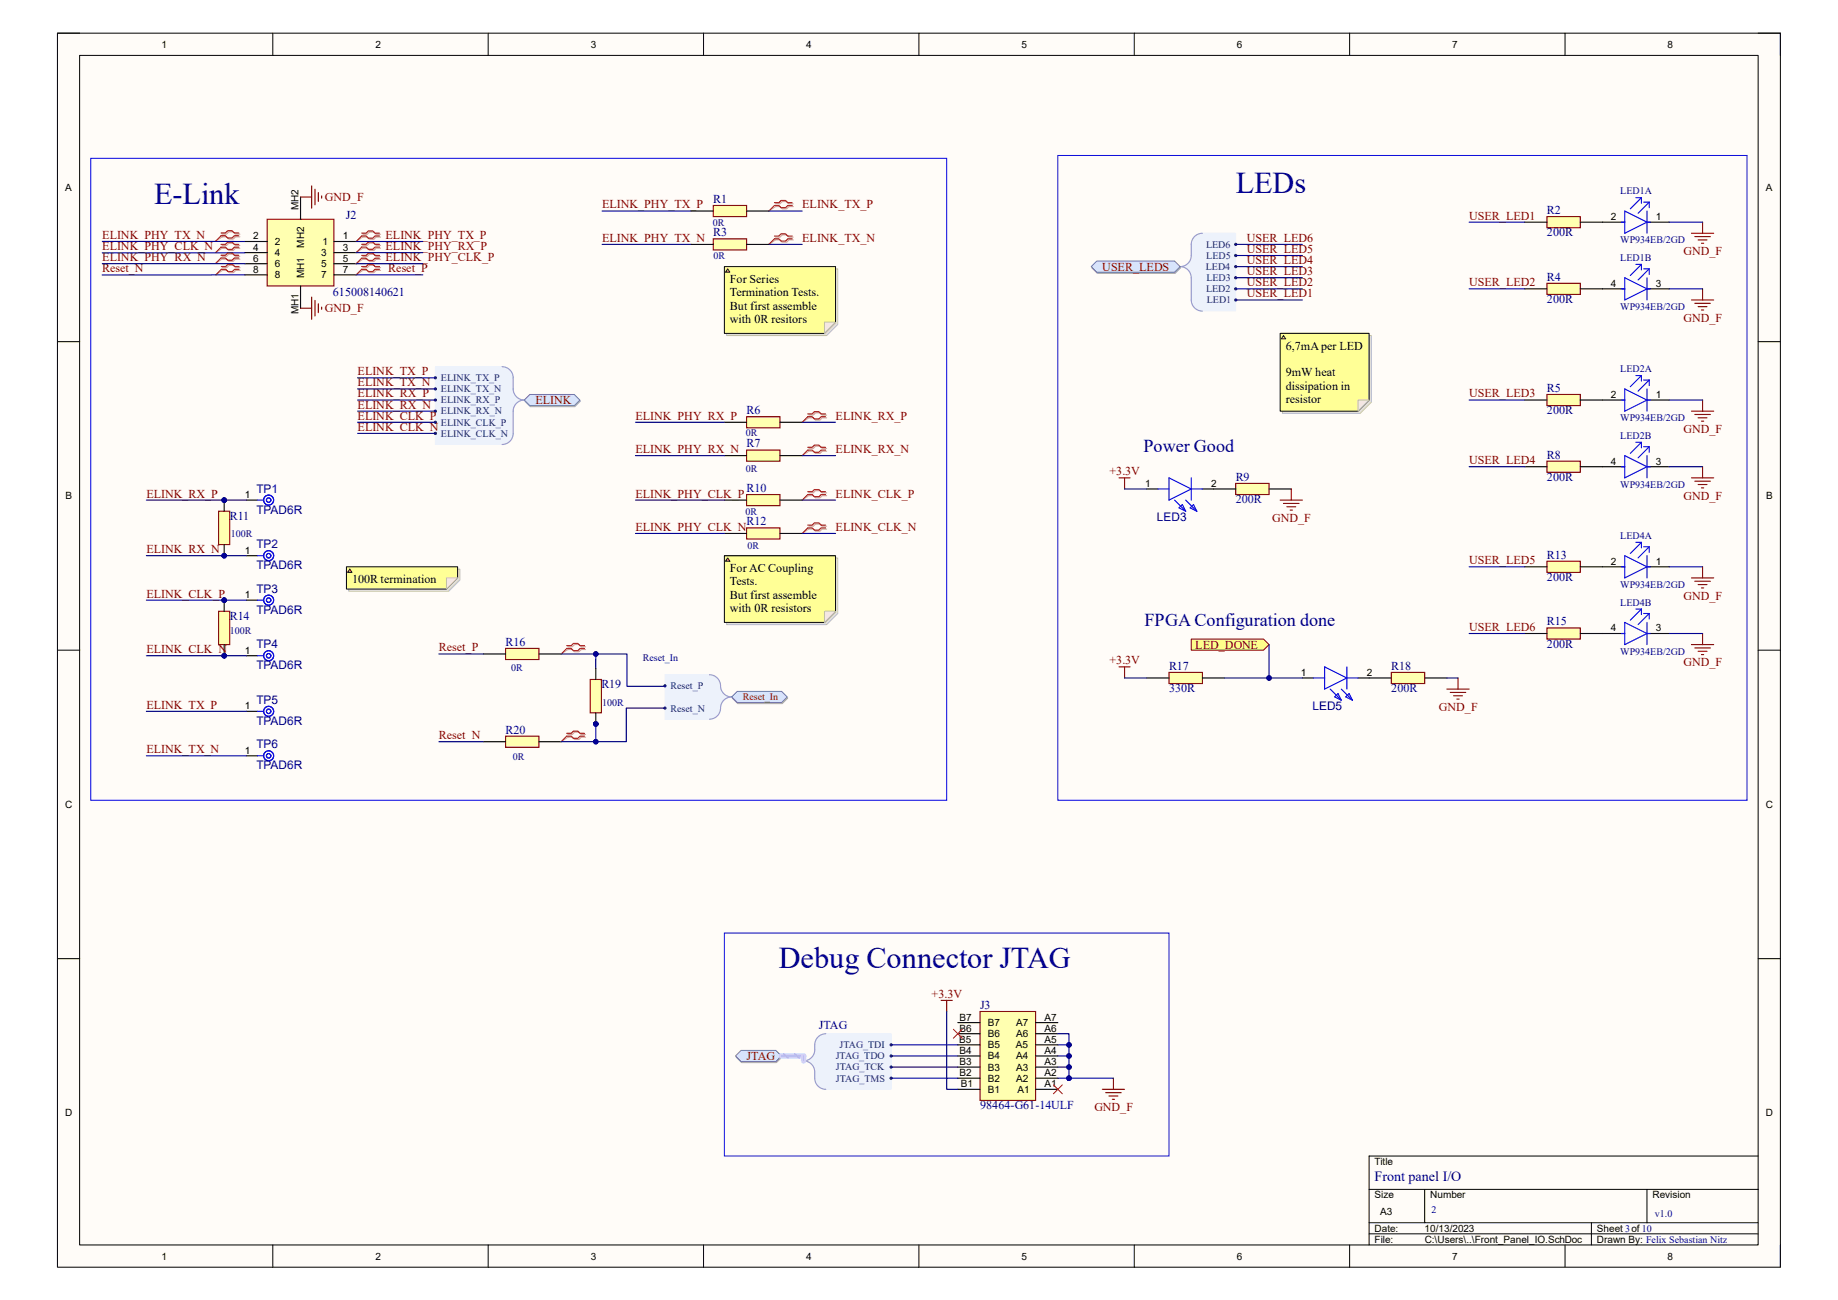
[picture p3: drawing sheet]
<svg xmlns="http://www.w3.org/2000/svg" width="420mm" height="297mm" viewBox="0 0 420 297" stroke-linecap="round" stroke-linejoin="round" font-family="sans-serif">
<path d="M13.1 7.6h393.7v281.9h-393.7z" fill-rule="evenodd" fill="#fffcf8"/>
<path d="M13.1 7.6h393.7v281.9h-393.7z" fill="none" stroke="#000" stroke-width=".23"/>
<path d="M18.2 12.7h383.5v271.7h-383.5z" fill-rule="evenodd" fill="#fffcf8"/>
<g fill="none" stroke="#000" stroke-width=".23">
<path d="M13.1 7.6h5.1M18.2 12.7h383.5v271.7h-383.5zM62.3 7.6v5.1M111.5 7.6v5.1M160.8 7.6v5.1M210 7.6v5.1M259.2 7.6v5.1M308.4 7.6v5.1M357.6 7.6v5.1M401.7 7.6h5.1v5.1M13.1 78.1h5.1M401.7 78.1h5.1"/>
<path d="M13.1 148.5h5.1M401.7 148.5h5.1M13.1 219h5.1M401.7 219h5.1M312.8 271.7h88.9M312.8 279.4h88.9M325.5 271.7v7.7M363.6 279.4v5M376.3 271.7v7.7M401.7 264.1h-88.9v20.3M62.3 284.4v5.1M111.5 284.4v5.1"/>
<path d="M160.8 284.4v5.1M210 284.4v5.1M259.2 284.4v5.1M308.4 284.4v5.1M312.8 281.9h88.9M357.6 284.4v5.1M406.8 284.4v5.1"/>
</g>
<path d="M20.7 36.2h195.6v146.6h-195.6zM241.7 35.5h157.5v147.3h-157.5zM165.5 213.2h101.6v50.9h-101.6z" fill="none" stroke="#00f" stroke-width=".23"/>
<path d="M177.2 46.6h1l.5-.5h1l.6 .5h1M177.2 47.2h1l.5 .5h1l.6-.5h1M177.2 54.2h1l.5-.5h1l.6 .5h1M177.2 54.8h1l.5 .5h1l.6-.5h1M184.8 94.8h1l.6-.5h1l.5 .5h1M184.8 95.5h1l.6 .5h1l.5-.5h1M184.8 102.4h1l.6-.5h1l.5 .5h1M184.8 103.1h1l.6 .5h1l.5-.5h1M184.8 112.6h1l.6-.5h1l.5 .5h1M184.8 113.2h1l.6 .5h1l.5-.5h1M184.8 120.2h1l.6-.5h1l.5 .5h1M184.8 120.9h1l.6 .5h1l.5-.5h1" fill="none" stroke="#d0a19e" stroke-width=".25"/>
<path d="M177.2 47.2l-1.5 1M177.2 54.8l-1.5 1M184.8 95.5l-1.5 1M184.8 103.1l-1.5 1M184.8 113.2l-1.5 1.1M184.8 120.9l-1.5 1" fill="none" stroke="#d0a19e" stroke-width=".23"/>
<path d="M177 46.3h1l.5-.5h1l.5 .5h1M177 46.9h1l.5 .6h1l.5-.6h1M177 53.9h1l.5-.5h1l.5 .5h1M177 54.6h1l.5 .5h1l.5-.5h1M184.6 94.6h1l.5-.5h1l.5 .5h1M184.6 95.2h1l.5 .5h1l.5-.5h1M184.6 102.2h1l.5-.5h1l.5 .5h1M184.6 102.8h1l.5 .5h1l.5-.5h1M184.6 112.4h1l.5-.6h1l.5 .6h1M184.6 113h1l.5 .5h1l.5-.5h1M184.6 120h1l.5-.5h1l.5 .5h1M184.6 120.6h1l.5 .5h1l.5-.5h1" fill="none" stroke="#f00" stroke-width=".25"/>
<path d="M177 46.9l-1.3 1.3M177 54.6l-1.3 1.2M184.6 95.2l-1.3 1.3M184.6 102.8l-1.3 1.3M184.6 113l-1.3 1.3M184.6 120.6l-1.3 1.3" fill="none" stroke="#f00" stroke-width=".23"/>
<path d="M56.3 127h2.5M56.3 137.1h2.5M56.3 149.8h2.5M56.3 162.5h2.5M56.3 172.7h2.5" fill="none" stroke="#000" stroke-width=".25"/>
<g fill="none" stroke="#00f" stroke-width=".25">
<path d="M58.8 127h1.3M58.8 137.1h1.3M58.8 149.8h1.3M58.8 162.5h1.3M58.8 172.7h1.3"/>
<circle cx="61.4" cy="137.1" r=".51"/>
<circle cx="61.4" cy="127" r=".51"/>
<circle cx="61.4" cy="127" r="1.14"/>
<circle cx="61.4" cy="137.1" r="1.14"/>
<circle cx="61.4" cy="149.8" r=".51"/>
<circle cx="61.4" cy="149.8" r="1.14"/>
<circle cx="61.4" cy="162.5" r=".51"/>
<circle cx="61.4" cy="172.7" r=".51"/>
<circle cx="61.4" cy="162.5" r="1.14"/>
<circle cx="61.4" cy="172.7" r="1.14"/>
</g>
<path d="M61.1 50.1h15.2v15.2h-15.2z" fill-rule="evenodd" fill="#ffffb0"/>
<path d="M61.1 50.1h15.2v15.2h-15.2zM68.7 45h2.5M71.2 42.5v5.1M72 43.2v3.6M72.7 44v2M73.5 44.8v.5M68.7 70.4h2.5M71.2 67.9v5.1M72 68.6v3.6M72.7 69.4v2M73.5 70.2v.5" fill="none" stroke="#800000" stroke-width=".25"/>
<path d="M56 55.2h5.1M56 57.7h5.1M68.7 45v5.1M76.3 55.2h5.1M76.3 57.7h5.1M56 60.3h5.1M56 62.8h5.1M68.7 65.3v5.1M76.3 60.3h5.1M76.3 62.8h5.1" fill="none" stroke="#000" stroke-width=".25"/>
<path d="M50.7 53.5h1.1l.5-.5h1l.5 .5h1M50.7 54.1h1.1l.5 .5h1l.5-.5h1M50.7 56.1h1.1l.5-.5h1l.5 .5h1M50.7 56.7h1.1l.5 .5h1l.5-.5h1M50.7 58.6h1.1l.5-.5h1l.5 .5h1M50.7 59.2h1.1l.5 .5h1l.5-.5h1M82.9 53.5h1l.5-.5h1l.5 .5h1.1M82.9 54.2h1l.5 .5h1l.5-.5h1.1M82.9 56.1h1l.5-.5h1l.5 .5h1.1M82.9 56.7h1l.5 .5h1l.5-.5h1.1M82.9 58.6h1l.5-.5h1l.5 .5h1.1M82.9 59.2h1l.5 .5h1l.5-.5h1.1" fill="none" stroke="#d0a19e" stroke-width=".25"/>
<path d="M50.7 54.1l-1.5 1M50.7 56.7l-1.5 1M50.7 59.2l-1.5 1M82.9 54.2l-1.5 1M82.9 56.7l-1.5 1M82.9 59.2l-1.5 1.1" fill="none" stroke="#d0a19e" stroke-width=".23"/>
<path d="M50.5 53.2h1l.5-.5h1l.5 .5h1.1M50.5 53.9h1l.5 .5h1l.5-.5h1.1M50.5 55.8h1l.5-.5h1l.5 .5h1.1M50.5 56.5h1l.5 .5h1l.5-.5h1.1M50.5 58.3h1l.5-.5h1l.5 .5h1.1M50.5 58.9h1l.5 .6h1l.5-.6h1.1M82.6 53.3h1.1l.5-.5h1l.5 .5h1M82.6 53.9h1.1l.5 .5h1l.5-.5h1M82.6 55.8h1.1l.5-.5h1l.5 .5h1M82.6 56.4h1.1l.5 .6h1l.5-.6h1M82.6 58.4h1.1l.5-.6h1l.5 .6h1M82.6 59h1.1l.5 .5h1l.5-.5h1" fill="none" stroke="#f00" stroke-width=".25"/>
<path d="M50.5 53.9l-1.3 1.2M50.5 56.5l-1.3 1.2M50.5 58.9l-1.3 1.3M82.6 53.9l-1.2 1.3M82.6 56.4l-1.2 1.3M82.6 59l-1.2 1.3" fill="none" stroke="#f00" stroke-width=".23"/>
<path d="M170.6 120.6h7.6v2.5h-7.6z" fill-rule="evenodd" fill="#ffffb0"/>
<path d="M170.6 120.6h7.6v2.5h-7.6z" fill="none" stroke="#800000" stroke-width=".25"/>
<path d="M165.5 121.9h5.1M178.2 121.9h5.1" fill="none" stroke="#000" stroke-width=".25"/>
<path d="M170.6 113h7.6v2.5h-7.6z" fill-rule="evenodd" fill="#ffffb0"/>
<path d="M170.6 113h7.6v2.5h-7.6z" fill="none" stroke="#800000" stroke-width=".25"/>
<path d="M165.5 114.3h5.1M178.2 114.3h5.1" fill="none" stroke="#000" stroke-width=".25"/>
<path d="M170.6 102.8h7.6v2.6h-7.6z" fill-rule="evenodd" fill="#ffffb0"/>
<path d="M170.6 102.8h7.6v2.6h-7.6z" fill="none" stroke="#800000" stroke-width=".25"/>
<path d="M165.5 104.1h5.1M178.2 104.1h5.1" fill="none" stroke="#000" stroke-width=".25"/>
<path d="M170.6 95.2h7.6v2.5h-7.6z" fill-rule="evenodd" fill="#ffffb0"/>
<path d="M170.6 95.2h7.6v2.5h-7.6z" fill="none" stroke="#800000" stroke-width=".25"/>
<path d="M165.5 96.5h5.1M178.2 96.5h5.1" fill="none" stroke="#000" stroke-width=".25"/>
<path d="M163 54.6h7.6v2.5h-7.6z" fill-rule="evenodd" fill="#ffffb0"/>
<path d="M163 54.6h7.6v2.5h-7.6z" fill="none" stroke="#800000" stroke-width=".25"/>
<path d="M157.9 55.8h5.1M170.6 55.8h5.1" fill="none" stroke="#000" stroke-width=".25"/>
<path d="M163 46.9h7.6v2.6h-7.6z" fill-rule="evenodd" fill="#ffffb0"/>
<path d="M163 46.9h7.6v2.6h-7.6z" fill="none" stroke="#800000" stroke-width=".25"/>
<path d="M157.9 48.2h5.1M170.6 48.2h5.1" fill="none" stroke="#000" stroke-width=".25"/>
<circle cx="51.2" cy="127" r=".51" fill="#000080"/>
<circle cx="51.2" cy="127" r=".51" fill="none" stroke="#000080" stroke-width=".23"/>
<circle cx="51.2" cy="114.3" r=".51" fill="#000080"/>
<circle cx="51.2" cy="114.3" r=".51" fill="none" stroke="#000080" stroke-width=".23"/>
<path d="M50 116.8h2.5v7.6h-2.5z" fill-rule="evenodd" fill="#ffffb0"/>
<path d="M50 116.8h2.5v7.6h-2.5z" fill="none" stroke="#800000" stroke-width=".25"/>
<path d="M51.2 124.4v2.6" fill="none" stroke="#000" stroke-width=".25"/>
<circle cx="51.2" cy="127" r=".51" fill="#000080"/>
<circle cx="51.2" cy="127" r=".51" fill="none" stroke="#000080" stroke-width=".23"/>
<path d="M51.2 114.3v2.5" fill="none" stroke="#000" stroke-width=".25"/>
<circle cx="51.2" cy="114.3" r=".51" fill="#000080"/>
<circle cx="51.2" cy="114.3" r=".51" fill="none" stroke="#000080" stroke-width=".23"/>
<circle cx="51.2" cy="149.8" r=".51" fill="#000080"/>
<circle cx="51.2" cy="149.8" r=".51" fill="none" stroke="#000080" stroke-width=".23"/>
<circle cx="51.2" cy="137.1" r=".51" fill="#000080"/>
<circle cx="51.2" cy="137.1" r=".51" fill="none" stroke="#000080" stroke-width=".23"/>
<path d="M50 139.7h2.5v7.6h-2.5z" fill-rule="evenodd" fill="#ffffb0"/>
<path d="M50 139.7h2.5v7.6h-2.5z" fill="none" stroke="#800000" stroke-width=".25"/>
<path d="M51.2 147.3v2.5" fill="none" stroke="#000" stroke-width=".25"/>
<circle cx="51.2" cy="149.8" r=".51" fill="#000080"/>
<circle cx="51.2" cy="149.8" r=".51" fill="none" stroke="#000080" stroke-width=".23"/>
<path d="M51.2 137.1v2.6" fill="none" stroke="#000" stroke-width=".25"/>
<circle cx="51.2" cy="137.1" r=".51" fill="#000080"/>
<circle cx="51.2" cy="137.1" r=".51" fill="none" stroke="#000080" stroke-width=".23"/>
<path d="M386.5 147.3h5.1M387.3 148h3.5M388 148.8h2.1M388.8 149.6h.5M389 144.7v2.6" fill="none" stroke="#800000" stroke-width=".25"/>
<path d="M353.5 143.5h7.6v2.5h-7.6z" fill-rule="evenodd" fill="#ffffb0"/>
<path d="M386.5 132h5.1M387.3 132.8h3.5M388 133.6h2.1M388.8 134.3h.5M389 129.5v2.5M353.5 143.5h7.6v2.5h-7.6z" fill="none" stroke="#800000" stroke-width=".25"/>
<path d="M348.4 144.7h5.1M361.1 144.7h5.1" fill="none" stroke="#000" stroke-width=".25"/>
<path d="M353.5 128.2h7.6v2.6h-7.6z" fill-rule="evenodd" fill="#ffffb0"/>
<path d="M386.5 109.2h5.1M387.3 109.9h3.5M388 110.7h2.1M388.8 111.5h.5M389 106.6v2.6M353.5 128.2h7.6v2.6h-7.6z" fill="none" stroke="#800000" stroke-width=".25"/>
<path d="M348.4 129.5h5.1M361.1 129.5h5.1" fill="none" stroke="#000" stroke-width=".25"/>
<path d="M353.5 105.4h7.6v2.5h-7.6z" fill-rule="evenodd" fill="#ffffb0"/>
<path d="M386.5 93.9h5.1M387.3 94.7h3.5M388 95.5h2.1M388.8 96.2h.5M389 91.4v2.5M353.5 105.4h7.6v2.5h-7.6z" fill="none" stroke="#800000" stroke-width=".25"/>
<path d="M348.4 106.6h5.1M361.1 106.6h5.1" fill="none" stroke="#000" stroke-width=".25"/>
<path d="M353.5 90.1h7.6v2.6h-7.6z" fill-rule="evenodd" fill="#ffffb0"/>
<path d="M386.5 68.5h5.1M387.3 69.3h3.5M388 70.1h2.1M388.8 70.8h.5M389 66v2.5M353.5 90.1h7.6v2.6h-7.6z" fill="none" stroke="#800000" stroke-width=".25"/>
<path d="M348.4 91.4h5.1M361.1 91.4h5.1" fill="none" stroke="#000" stroke-width=".25"/>
<path d="M353.5 64.7h7.6v2.6h-7.6z" fill-rule="evenodd" fill="#ffffb0"/>
<path d="M386.5 53.3h5.1M387.3 54.1h3.5M388 54.8h2.1M388.8 55.6h.5M389 50.8v2.5M353.5 64.7h7.6v2.6h-7.6z" fill="none" stroke="#800000" stroke-width=".25"/>
<path d="M348.4 66h5.1M361.1 66h5.1" fill="none" stroke="#000" stroke-width=".25"/>
<path d="M353.5 49.5h7.6v2.5h-7.6z" fill-rule="evenodd" fill="#ffffb0"/>
<path d="M353.5 49.5h7.6v2.5h-7.6z" fill="none" stroke="#800000" stroke-width=".25"/>
<path d="M348.4 50.8h5.1M361.1 50.8h5.1" fill="none" stroke="#000" stroke-width=".25"/>
<path d="M186.5 237.4l.9-.9 1.3-.3h14.9v12.7h-14.9l-1.3-.3-.9-1-.3-1.3v-2l-.7-1.1-1.2-.8 1.2-.9 .7-1v-1.8z" fill-rule="evenodd" fill="#edf2fb"/>
<path d="M186.5 237.4l.9-.9 1.3-.3h14.9v12.7h-14.9l-1.3-.3-.9-1-.3-1.3v-2l-.7-1.1-1.2-.8 1.2-.9 .7-1v-1.8z" fill="none" stroke="#edf2fb" stroke-width=".23"/>
<path d="M188.7 236.2a2.54 2.54 0 0 0-2.5 2.5 2.91 2.91 0 0 1-2 3.6l-.6 .1a2.54 2.54 0 0 1 2.6 2.5 3.5 3.5 0 0 0 .9 3.4l1 .5 .6 .1" fill="none" stroke="#8f9ec9" stroke-width=".25"/>
<circle cx="203.6" cy="238.7" r=".25" fill="#003a70"/>
<circle cx="203.6" cy="238.7" r=".25" fill="none" stroke="#003a70" stroke-width=".23"/>
<circle cx="203.6" cy="241.3" r=".25" fill="#003a70"/>
<circle cx="203.6" cy="241.3" r=".25" fill="none" stroke="#003a70" stroke-width=".23"/>
<circle cx="203.6" cy="243.8" r=".25" fill="#003a70"/>
<circle cx="203.6" cy="243.8" r=".25" fill="none" stroke="#003a70" stroke-width=".23"/>
<circle cx="203.6" cy="246.3" r=".25" fill="#003a70"/>
<circle cx="203.6" cy="246.3" r=".25" fill="none" stroke="#003a70" stroke-width=".23"/>
<path d="M223.9 231.1h12.7v20.3h-12.7z" fill-rule="evenodd" fill="#ffffb0"/>
<path d="M223.9 231.1h12.7v20.3h-12.7zM251.9 248.9h5.1M252.6 249.6h3.6M253.4 250.4h2M254.2 251.2h.5M254.4 246.3v2.6" fill="none" stroke="#800000" stroke-width=".25"/>
<g fill="none" stroke="#000" stroke-width=".25">
<path d="M218.9 238.7h5M218.9 236.2h5M218.9 233.6h5M236.6 238.7h5.1M236.6 236.2h5.1M236.6 233.6h5.1M218.9 248.9h5M218.9 246.3h5M218.9 243.8h5M218.9 241.3h5M236.6 248.9h5.1M236.6 246.3h5.1"/>
<path d="M236.6 243.8h5.1M236.6 241.3h5.1"/>
</g>
<path d="M217.8 235.2l2.1 2M219.9 235.2l-2.1 2M240.7 247.9l2 2M242.7 247.9l-2 2" fill="none" stroke="#f00" stroke-width=".23"/>
<path d="M168.2 241.5l1.3-1.3h7.9l1.3 1.3-1.3 1.3h-7.9z" fill-rule="evenodd" fill="#bac0ca"/>
<path d="M168.2 241.5l1.3-1.3h7.9l1.3 1.3-1.3 1.3h-7.9z" fill="none" stroke="#a6acb6" stroke-width=".23"/>
<path d="M169.3 240h8l1.3 1.3-1.3 1.2h-8l-1.2-1.2z" fill-rule="evenodd" fill="#d5e4ff"/>
<path d="M169.3 240h8l1.3 1.3-1.3 1.2h-8l-1.2-1.2z" fill="none" stroke="#71809b" stroke-width=".23"/>
<path d="M99.5 83.8h15.2l1.3 .3 .9 .9 .4 1.3v3.2l.6 1.1 1.3 .8-1.3 .8-.6 1.1v5.7l-.4 1.3-.9 .9-1.3 .4h-15.2z" fill-rule="evenodd" fill="#edf2fb"/>
<path d="M99.5 83.8h15.2l1.3 .3 .9 .9 .4 1.3v3.2l.6 1.1 1.3 .8-1.3 .8-.6 1.1v5.7l-.4 1.3-.9 .9-1.3 .4h-15.2z" fill="none" stroke="#edf2fb" stroke-width=".23"/>
<path d="M114.7 83.8a2.54 2.54 0 0 1 2.6 2.5 5 5 0 0 0 .5 4.1 2.54 2.54 0 0 0 2 1 2.54 2.54 0 0 0-2.5 2.5v5.1a2.54 2.54 0 0 1-2.6 2.6" fill="none" stroke="#8f9ec9" stroke-width=".25"/>
<circle cx="99.5" cy="93.9" r=".25" fill="#003a70"/>
<circle cx="99.5" cy="93.9" r=".25" fill="none" stroke="#003a70" stroke-width=".23"/>
<circle cx="99.5" cy="91.4" r=".25" fill="#003a70"/>
<circle cx="99.5" cy="91.4" r=".25" fill="none" stroke="#003a70" stroke-width=".23"/>
<circle cx="99.5" cy="88.9" r=".25" fill="#003a70"/>
<circle cx="99.5" cy="88.9" r=".25" fill="none" stroke="#003a70" stroke-width=".23"/>
<circle cx="99.5" cy="96.5" r=".25" fill="#003a70"/>
<circle cx="99.5" cy="96.5" r=".25" fill="none" stroke="#003a70" stroke-width=".23"/>
<circle cx="99.5" cy="86.3" r=".25" fill="#003a70"/>
<circle cx="99.5" cy="86.3" r=".25" fill="none" stroke="#003a70" stroke-width=".23"/>
<circle cx="99.5" cy="99" r=".25" fill="#003a70"/>
<circle cx="99.5" cy="99" r=".25" fill="none" stroke="#003a70" stroke-width=".23"/>
<path d="M119.9 91.7l1.3-1.3h10.2l1.2 1.3-1.2 1.2h-10.2z" fill-rule="evenodd" fill="#bac0ca"/>
<path d="M119.9 91.7l1.3-1.3h10.2l1.2 1.3-1.2 1.2h-10.2z" fill="none" stroke="#a6acb6" stroke-width=".23"/>
<path d="M119.8 91.4l1.3-1.3h10.1l1.3 1.3-1.3 1.3h-10.1z" fill-rule="evenodd" fill="#d5e4ff"/>
<path d="M119.8 91.4l1.3-1.3h10.1l1.3 1.3-1.3 1.3h-10.1z" fill="none" stroke="#71809b" stroke-width=".23"/>
<path d="M272.5 54.6l1-1 1.2-.3h7.7v17.8h-7.7l-1.2-.3-1-1-.3-1.3v-5.7l-.6-1-1.3-.9 1.3-.8 .6-1.1v-3.2z" fill-rule="evenodd" fill="#edf2fb"/>
<path d="M272.5 54.6l1-1 1.2-.3h7.7v17.8h-7.7l-1.2-.3-1-1-.3-1.3v-5.7l-.6-1-1.3-.9 1.3-.8 .6-1.1v-3.2z" fill="none" stroke="#edf2fb" stroke-width=".23"/>
<path d="M274.7 53.3a2.55 2.55 0 0 0-2.5 2.5 5 5 0 0 1-.6 4.2 2.53 2.53 0 0 1-1.9 .9 2.54 2.54 0 0 1 2.5 2.6v5a2.54 2.54 0 0 0 2.5 2.6" fill="none" stroke="#8f9ec9" stroke-width=".25"/>
<circle cx="282.4" cy="68.5" r=".25" fill="#003a70"/>
<circle cx="282.4" cy="68.5" r=".25" fill="none" stroke="#003a70" stroke-width=".23"/>
<circle cx="282.4" cy="66" r=".25" fill="#003a70"/>
<circle cx="282.4" cy="66" r=".25" fill="none" stroke="#003a70" stroke-width=".23"/>
<circle cx="282.4" cy="63.5" r=".25" fill="#003a70"/>
<circle cx="282.4" cy="63.5" r=".25" fill="none" stroke="#003a70" stroke-width=".23"/>
<circle cx="282.4" cy="60.9" r=".25" fill="#003a70"/>
<circle cx="282.4" cy="60.9" r=".25" fill="none" stroke="#003a70" stroke-width=".23"/>
<circle cx="282.4" cy="58.4" r=".25" fill="#003a70"/>
<circle cx="282.4" cy="58.4" r=".25" fill="none" stroke="#003a70" stroke-width=".23"/>
<circle cx="282.4" cy="55.8" r=".25" fill="#003a70"/>
<circle cx="282.4" cy="55.8" r=".25" fill="none" stroke="#003a70" stroke-width=".23"/>
<path d="M250.7 59.9h17.8l1.3 1.3-1.3 1.2h-17.8l-1.2-1.2z" fill-rule="evenodd" fill="#bac0ca"/>
<path d="M250.7 59.9h17.8l1.3 1.3-1.3 1.2h-17.8l-1.2-1.2z" fill="none" stroke="#a6acb6" stroke-width=".23"/>
<path d="M250.6 59.6h17.8l1.3 1.3-1.3 1.3h-17.8l-1.3-1.3z" fill-rule="evenodd" fill="#d5e4ff"/>
<path d="M250.6 59.6h17.8l1.3 1.3-1.3 1.3h-17.8l-1.3-1.3z" fill="none" stroke="#71809b" stroke-width=".23"/>
<path d="M56.3 114.3h2.5" fill="none" stroke="#000" stroke-width=".25"/>
<g fill="none" stroke="#00f" stroke-width=".25">
<path d="M58.8 114.3h1.3"/>
<circle cx="61.4" cy="114.3" r=".51"/>
<circle cx="61.4" cy="114.3" r="1.14"/>
</g>
<path d="M255.7 109.2h2.5M257 109.2v2.5" fill="none" stroke="#800000" stroke-width=".25"/>
<path d="M282.4 110.4h7.6v2.6h-7.6z" fill-rule="evenodd" fill="#ffffb0"/>
<path d="M282.4 110.4h7.6v2.6h-7.6zM292.5 114.3h5.1M293.3 115h3.5M294 115.8h2.1M294.8 116.5h.5M295.1 111.7v2.6" fill="none" stroke="#800000" stroke-width=".25"/>
<path d="M277.3 111.7h5.1M290 111.7h5.1" fill="none" stroke="#000" stroke-width=".25"/>
<path d="M272.2 146h16.5l1.3 1.3-1.3 1.2h-16.5z" fill-rule="evenodd" fill="#ffff80"/>
<path d="M272.2 146h16.5l1.3 1.3-1.3 1.2h-16.5z" fill="none" stroke="#800000" stroke-width=".23"/>
<path d="M255.7 152.4h2.5M257 152.4v2.5" fill="none" stroke="#800000" stroke-width=".25"/>
<path d="M317.9 153.6h7.6v2.6h-7.6z" fill-rule="evenodd" fill="#ffffb0"/>
<path d="M317.9 153.6h7.6v2.6h-7.6zM330.6 157.4h5.1M331.4 158.2h3.5M332.1 159h2.1M332.9 159.7h.5M333.2 154.9v2.5" fill="none" stroke="#800000" stroke-width=".25"/>
<path d="M312.8 154.9h5.1M325.5 154.9h5.1" fill="none" stroke="#000" stroke-width=".25"/>
<path d="M267.1 153.6h7.6v2.6h-7.6z" fill-rule="evenodd" fill="#ffffb0"/>
<path d="M267.1 153.6h7.6v2.6h-7.6zM215.1 228.6h2.5M216.3 228.6v2.5" fill="none" stroke="#800000" stroke-width=".25"/>
<path d="M262 111.7h2.6M274.7 111.7h2.6M262 154.9h5.1M274.7 154.9h5.1M297.6 154.9h2.5M310.3 154.9h2.5" fill="none" stroke="#000" stroke-width=".25"/>
<g fill="none" stroke="#00f" stroke-width=".25">
<path d="M264.6 111.7h2.5M267.1 109.2l5.1 2.5-5.1 2.6zM268.4 114.3l2.5 2.5M269.4 116l.8-.7 .7 1.5zM270.9 114.3l2.6 2.5M271.9 116l.8-.7 .8 1.5zM272.2 109.2v5.1M272.2 111.7h2.5M300.1 154.9h2.6M302.7 152.4l5.1 2.5-5.1 2.5zM304 157.4l2.5 2.6M305 159.2l.7-.7 .8 1.5z"/>
<path d="M306.5 157.4l2.5 2.6M307.5 159.2l.8-.7 .7 1.5zM307.8 152.4v5M307.8 154.9h2.5"/>
</g>
<path d="M115.5 148.1h7.6v2.6h-7.6z" fill-rule="evenodd" fill="#ffffb0"/>
<path d="M115.5 148.1h7.6v2.6h-7.6z" fill="none" stroke="#800000" stroke-width=".25"/>
<path d="M110.4 149.4h5.1M123.1 149.4h5.1" fill="none" stroke="#000" stroke-width=".25"/>
<path d="M115.5 168.2h7.6v2.5h-7.6z" fill-rule="evenodd" fill="#ffffb0"/>
<path d="M115.5 168.2h7.6v2.5h-7.6z" fill="none" stroke="#800000" stroke-width=".25"/>
<path d="M110.4 169.5h5.1M123.1 169.5h5.1" fill="none" stroke="#000" stroke-width=".25"/>
<path d="M151.9 154.2h10.2a2.62 2.62 0 0 1 2.5 3.1l.7 1.1 1.2 .8-1.2 .9-.7 1a2.62 2.62 0 0 1-2.5 3.2h-10.2z" fill-rule="evenodd" fill="#edf2fb"/>
<path d="M151.9 154.2h10.2a2.62 2.62 0 0 1 2.5 3.1l.7 1.1 1.2 .8-1.2 .9-.7 1a2.62 2.62 0 0 1-2.5 3.2h-10.2z" fill="none" stroke="#edf2fb" stroke-width=".23"/>
<path d="M162.1 154.2a2.72 2.72 0 0 1 2.6 3.1 2.54 2.54 0 0 0 2.5 1.9 2.72 2.72 0 0 0-2.6 3.2 2.54 2.54 0 0 1-2.5 1.9" fill="none" stroke="#8f9ec9" stroke-width=".25"/>
<circle cx="151.9" cy="156.7" r=".25" fill="#003a70"/>
<circle cx="151.9" cy="156.7" r=".25" fill="none" stroke="#003a70" stroke-width=".23"/>
<circle cx="151.9" cy="161.8" r=".25" fill="#003a70"/>
<circle cx="151.9" cy="161.8" r=".25" fill="none" stroke="#003a70" stroke-width=".23"/>
<path d="M167.3 159.5l1.3-1.3h10.1l1.3 1.3-1.3 1.3h-10.1z" fill-rule="evenodd" fill="#bac0ca"/>
<path d="M167.3 159.5l1.3-1.3h10.1l1.3 1.3-1.3 1.3h-10.1z" fill="none" stroke="#a6acb6" stroke-width=".23"/>
<path d="M168.5 158h10.1l1.3 1.2-1.3 1.3h-10.1l-1.3-1.3z" fill-rule="evenodd" fill="#d5e4ff"/>
<path d="M168.5 158h10.1l1.3 1.2-1.3 1.3h-10.1l-1.3-1.3z" fill="none" stroke="#71809b" stroke-width=".23"/>
<path d="M366.2 50.8h5.1M376.3 50.8h5.1M366.2 66h5.1M376.3 66h5.1M366.2 91.4h5.1M376.3 91.4h5.1M366.2 106.6h5.1M376.3 106.6h5.1M366.2 129.5h5.1M376.3 129.5h5.1M366.2 144.7h5.1M376.3 144.7h5.1" fill="none" stroke="#000" stroke-width=".25"/>
<g fill="none" stroke="#00f" stroke-width=".25">
<path d="M370.5 50.8h.8M371.3 48.2l5 2.6-5 2.5zM373.8 45.2h1.3M375.1 45.2v1.2M375.1 45.2l-2.6 2.5M375.6 46.2h1.3M376.3 48.2v5.1M376.3 50.8h.8M376.9 46.2v1.3M376.9 46.2l-2.6 2.5M370.5 66h.8M371.3 63.5l5 2.5-5 2.5z"/>
<path d="M373.8 60.4h1.3M375.1 60.4v1.3M375.1 60.4l-2.6 2.5M375.6 61.4h1.3M376.3 63.5v5M376.3 66h.8M376.9 61.4v1.3M376.9 61.4l-2.6 2.6M370.5 91.4h.8M371.3 88.9l5 2.5-5 2.5zM373.8 85.8h1.3M375.1 85.8l-2.6 2.5"/>
<path d="M375.1 85.8v1.3M375.6 86.8h1.3M376.3 88.9v5M376.3 91.4h.8M376.9 86.8l-2.6 2.6M376.9 86.8v1.3M370.5 106.6h.8M371.3 104.1l5 2.5-5 2.6zM373.8 101h1.3M375.1 101v1.3M375.1 101l-2.6 2.6M375.6 102.1h1.3"/>
<path d="M376.3 104.1v5.1M376.3 106.6h.8M376.9 102.1v1.2M376.9 102.1l-2.6 2.5M370.5 129.5h.8M371.3 127l5 2.5-5 2.5zM373.8 139.1h1.3M373.8 123.9h1.3M375.1 123.9v1.3M375.1 139.1v1.3M375.1 139.1l-2.6 2.6M375.1 123.9l-2.6 2.5"/>
<path d="M375.6 124.9h1.3M376.3 127v5M376.3 129.5h.8M376.9 124.9v1.3M376.9 124.9l-2.6 2.6M370.5 144.7h.8M371.3 142.2l5 2.5-5 2.6zM375.6 140.2h1.3M376.3 142.2v5.1M376.3 144.7h.8M376.9 140.2v1.2M376.9 140.2l-2.6 2.5"/>
</g>
<path d="M50.8 61.1h1l.5-.5h1.1l.5 .5h1M50.8 61.8h1l.5 .5h1.1l.5-.5h1M82.9 61.1h1l.5-.5h1l.5 .5h1.1M82.9 61.8h1l.5 .5h1l.5-.5h1.1M129.8 147.8h1l.5-.5h1l.5 .5h1M129.8 148.4h1l.5 .5h1l.5-.5h1M129.8 167.8h1l.5-.5h1l.5 .5h1M129.8 168.4h1l.5 .5h1l.5-.5h1" fill="none" stroke="#d0a19e" stroke-width=".25"/>
<path d="M50.8 61.8l-1.5 1M82.9 61.8l-1.5 1M129.8 148.4l-1.6 1M129.8 168.4l-1.6 1" fill="none" stroke="#d0a19e" stroke-width=".23"/>
<path d="M50.6 60.9h1l.5-.5h1l.5 .5h1M50.6 61.5h1l.5 .5h1l.5-.5h1M82.6 60.9h1.1l.5-.5h1l.5 .5h1M82.6 61.5h1.1l.5 .5h1l.5-.5h1M129.5 147.5h1l.5-.5h1l.5 .5h1.1M129.5 148.1h1l.5 .6h1l.5-.6h1.1M129.5 167.5h1l.5-.5h1l.5 .5h1.1M129.5 168.2h1l.5 .5h1l.5-.5h1.1" fill="none" stroke="#f00" stroke-width=".25"/>
<path d="M50.6 61.5l-1.3 1.3M82.6 61.5l-1.2 1.3M129.5 148.1l-1.3 1.3M129.5 168.2l-1.3 1.2" fill="none" stroke="#f00" stroke-width=".23"/>
<path d="M33.4 127h22.9" fill="none" stroke="#000080" stroke-width=".25"/>
<circle cx="51.2" cy="127" r=".51" fill="#000080"/>
<circle cx="51.2" cy="127" r=".51" fill="none" stroke="#000080" stroke-width=".23"/>
<path d="M33.4 149.8h22.9" fill="none" stroke="#000080" stroke-width=".25"/>
<circle cx="51.2" cy="149.8" r=".51" fill="#000080"/>
<circle cx="51.2" cy="149.8" r=".51" fill="none" stroke="#000080" stroke-width=".23"/>
<g fill="none" stroke="#000080" stroke-width=".25">
<path d="M23.4 55.2h32.6M56 57.7l-32.6 .1M137.6 48.2h20.3M137.6 55.8h20.3M175.7 48.2h7.6M175.7 55.8h7.6M335.7 50.8h12.7M381.4 50.8h7.6M23.4 60.2l32.6 .1M335.7 66h12.7M381.4 66h7.6M145.2 96.5h20.3"/>
<path d="M183.3 96.5h7.6M335.7 91.4h12.7M381.4 91.4h7.6M145.2 104.1h20.3M145.2 114.3h20.3M183.3 104.1h7.6M183.3 114.3h7.6M335.7 106.6h12.7M381.4 106.6h7.6M145.2 121.9h20.3M183.3 121.9h7.6M335.7 129.5h12.7"/>
<path d="M381.4 129.5h7.6M335.7 144.7h12.7M381.4 144.7h7.6M33.4 162.5h22.9M33.4 172.7h22.9M244.3 246.3h10.1"/>
</g>
<circle cx="244.3" cy="246.3" r=".51" fill="#000080"/>
<circle cx="244.3" cy="246.3" r=".51" fill="none" stroke="#000080" stroke-width=".23"/>
<path d="M241.7 246.3h2.6" fill="none" stroke="#000080" stroke-width=".25"/>
<circle cx="244.3" cy="246.3" r=".51" fill="#000080"/>
<circle cx="244.3" cy="246.3" r=".51" fill="none" stroke="#000080" stroke-width=".23"/>
<path d="M241.7 243.8h2.6" fill="none" stroke="#000080" stroke-width=".25"/>
<circle cx="244.3" cy="243.8" r=".51" fill="#000080"/>
<circle cx="244.3" cy="243.8" r=".51" fill="none" stroke="#000080" stroke-width=".23"/>
<path d="M241.7 241.3h2.6" fill="none" stroke="#000080" stroke-width=".25"/>
<circle cx="244.3" cy="241.3" r=".51" fill="#000080"/>
<circle cx="244.3" cy="241.3" r=".51" fill="none" stroke="#000080" stroke-width=".23"/>
<path d="M241.7 238.7h2.6" fill="none" stroke="#000080" stroke-width=".25"/>
<circle cx="244.3" cy="238.7" r=".51" fill="#000080"/>
<circle cx="244.3" cy="238.7" r=".51" fill="none" stroke="#000080" stroke-width=".23"/>
<path d="M33.4 114.3h22.9M203.6 238.7h15.3M203.6 246.3h15.3M203.6 243.8h15.3M203.6 241.3h15.3" fill="none" stroke="#000080" stroke-width=".25"/>
<circle cx="51.2" cy="114.3" r=".51" fill="#000080"/>
<circle cx="51.2" cy="114.3" r=".51" fill="none" stroke="#000080" stroke-width=".23"/>
<path d="M33.4 137.1h22.9" fill="none" stroke="#000080" stroke-width=".25"/>
<circle cx="51.2" cy="137.1" r=".51" fill="#000080"/>
<circle cx="51.2" cy="137.1" r=".51" fill="none" stroke="#000080" stroke-width=".23"/>
<g fill="none" stroke="#000080" stroke-width=".25">
<path d="M81.4 57.7h15.2M81.4 55.2h15.2M282.4 55.8h15.2M282.4 58.4h15.2M81.4 60.3h15.2M282.4 60.9h15.2M282.4 63.5h15.2M282.4 66h15.2M282.4 68.5h15.2M81.7 86.3h17.8M81.7 88.9h17.8M81.7 91.4h17.8"/>
<path d="M81.7 93.9h17.8M81.7 96.5h17.8M81.7 99h17.8M257 111.7h5M257 154.9h5M279.8 154.9h10.2M330.6 154.9h2.6"/>
</g>
<circle cx="290" cy="154.9" r=".51" fill="#000080"/>
<circle cx="290" cy="154.9" r=".51" fill="none" stroke="#000080" stroke-width=".23"/>
<path d="M290 147.3v7.6h7.6" fill="none" stroke="#000080" stroke-width=".25"/>
<circle cx="290" cy="154.9" r=".51" fill="#000080"/>
<circle cx="290" cy="154.9" r=".51" fill="none" stroke="#000080" stroke-width=".23"/>
<path d="M241.7 236.2h2.6v10.1" fill="none" stroke="#000080" stroke-width=".25"/>
<circle cx="244.3" cy="246.3" r=".51" fill="#000080"/>
<circle cx="244.3" cy="246.3" r=".51" fill="none" stroke="#000080" stroke-width=".23"/>
<circle cx="244.3" cy="243.8" r=".51" fill="#000080"/>
<circle cx="244.3" cy="243.8" r=".51" fill="none" stroke="#000080" stroke-width=".23"/>
<circle cx="244.3" cy="241.3" r=".51" fill="#000080"/>
<circle cx="244.3" cy="241.3" r=".51" fill="none" stroke="#000080" stroke-width=".23"/>
<circle cx="244.3" cy="238.7" r=".51" fill="#000080"/>
<circle cx="244.3" cy="238.7" r=".51" fill="none" stroke="#000080" stroke-width=".23"/>
<path d="M56 62.8h-32.7M81.4 62.8h15.2M100.3 149.4h10.1M128.2 149.4h15.1v7.4l8.6-.1M100.3 169.5h10.1M216.3 231.1v17.8h2.6" fill="none" stroke="#000080" stroke-width=".25"/>
<circle cx="136.1" cy="149.4" r=".51" fill="#000080"/>
<circle cx="136.1" cy="149.4" r=".51" fill="none" stroke="#000080" stroke-width=".23"/>
<path d="M151.9 161.8h-8.8v7.6l-14.9 .1" fill="none" stroke="#000080" stroke-width=".25"/>
<circle cx="136.1" cy="169.5" r=".51" fill="#000080"/>
<circle cx="136.1" cy="169.5" r=".51" fill="none" stroke="#000080" stroke-width=".23"/>
<path d="M136.1 165.4v4" fill="none" stroke="#000080" stroke-width=".25"/>
<circle cx="136.1" cy="169.5" r=".51" fill="#000080"/>
<circle cx="136.1" cy="169.5" r=".51" fill="none" stroke="#000080" stroke-width=".23"/>
<circle cx="136.1" cy="165.4" r=".51" fill="#000080"/>
<circle cx="136.1" cy="165.4" r=".51" fill="none" stroke="#000080" stroke-width=".23"/>
<path d="M136.1 149.4v3.3" fill="none" stroke="#000080" stroke-width=".25"/>
<circle cx="136.1" cy="149.4" r=".51" fill="#000080"/>
<circle cx="136.1" cy="149.4" r=".51" fill="none" stroke="#000080" stroke-width=".23"/>
<path d="M178.6 241.3h5v1.1" fill="none" stroke="#cbdaff" stroke-width="1.3"/>
<path d="M179.1 240.8l1 .9M181.6 240.8l1 .9" fill="none" stroke="#adbce7" stroke-width=".38"/>
<path d="M178.6 241.3h5v1.1" fill="none" stroke="#adbce7" stroke-width=".25"/>
<circle cx="136.1" cy="165.4" r=".51" fill="#000080"/>
<circle cx="136.1" cy="165.4" r=".51" fill="none" stroke="#000080" stroke-width=".23"/>
<path d="M134.9 155.2h2.5v7.7h-2.5z" fill-rule="evenodd" fill="#ffffb0"/>
<path d="M134.9 155.2h2.5v7.7h-2.5z" fill="none" stroke="#800000" stroke-width=".25"/>
<path d="M136.1 162.9v2.5" fill="none" stroke="#000" stroke-width=".25"/>
<circle cx="136.1" cy="165.4" r=".51" fill="#000080"/>
<circle cx="136.1" cy="165.4" r=".51" fill="none" stroke="#000080" stroke-width=".23"/>
<path d="M136.1 152.7v2.5" fill="none" stroke="#000" stroke-width=".25"/>
<path d="M293 76.7h20.4v15.2l-2.6 2.5h-17.8z" fill-rule="evenodd" fill="#e0ddd7"/>
<path d="M293 76.7h20.4v15.2l-2.6 2.5h-17.8z" fill="none" stroke="#bfbdba" stroke-width=".23"/>
<path d="M292.5 76.2h20.3v15.2l-2.5 2.5h-17.8z" fill-rule="evenodd" fill="#ffff96"/>
<path d="M292.5 76.2h20.3v15.2l-2.5 2.5h-17.8z" fill="none" stroke="#000" stroke-width=".23"/>
<path d="M310.3 91.4h2.5l-2.5 2.5z" fill="#f2f0d8"/>
<path d="M310.3 91.4h2.5l-2.5 2.5z" fill="none" stroke="#bfbdba" stroke-width=".23"/>
<path d="M293.3 76.7l.5 .7h-1z" fill="#ffcc78"/>
<path d="M293.3 76.7l.5 .7h-1z" fill="none" stroke="#300" stroke-width=".23"/>
<path d="M79.7 130h25.4v2.5l-2.6 2.6h-22.8z" fill-rule="evenodd" fill="#e0ddd7"/>
<path d="M79.7 130h25.4v2.5l-2.6 2.6h-22.8z" fill="none" stroke="#bfbdba" stroke-width=".23"/>
<path d="M79.2 129.5h25.4v2.5l-2.6 2.6h-22.8z" fill-rule="evenodd" fill="#ffff96"/>
<path d="M79.2 129.5h25.4v2.5l-2.6 2.6h-22.8z" fill="none" stroke="#000" stroke-width=".23"/>
<path d="M102 132h2.6l-2.6 2.6z" fill="#f2f0d8"/>
<path d="M102 132h2.6l-2.6 2.6z" fill="none" stroke="#bfbdba" stroke-width=".23"/>
<path d="M79.9 130l.5 .8h-1z" fill="#ffcc78"/>
<path d="M79.9 130l.5 .8h-1z" fill="none" stroke="#300" stroke-width=".23"/>
<path d="M166 61.4h25.4v12.7l-2.5 2.6h-22.9z" fill-rule="evenodd" fill="#e0ddd7"/>
<path d="M166 61.4h25.4v12.7l-2.5 2.6h-22.9z" fill="none" stroke="#bfbdba" stroke-width=".23"/>
<path d="M165.5 60.9h25.4v12.7l-2.5 2.6h-22.9z" fill-rule="evenodd" fill="#ffff96"/>
<path d="M165.5 60.9h25.4v12.7l-2.5 2.6h-22.9z" fill="none" stroke="#000" stroke-width=".23"/>
<path d="M188.4 73.6h2.5l-2.5 2.6z" fill="#f2f0d8"/>
<path d="M188.4 73.6h2.5l-2.5 2.6z" fill="none" stroke="#bfbdba" stroke-width=".23"/>
<path d="M166.3 61.4l.5 .8h-1z" fill="#ffcc78"/>
<path d="M166.3 61.4l.5 .8h-1z" fill="none" stroke="#300" stroke-width=".23"/>
<path d="M166 127.5h25.4v12.7l-2.5 2.5h-22.9z" fill-rule="evenodd" fill="#e0ddd7"/>
<path d="M166 127.5h25.4v12.7l-2.5 2.5h-22.9z" fill="none" stroke="#bfbdba" stroke-width=".23"/>
<path d="M165.5 127h25.4v12.7l-2.5 2.5h-22.9z" fill-rule="evenodd" fill="#ffff96"/>
<path d="M165.5 127h25.4v12.7l-2.5 2.5h-22.9z" fill="none" stroke="#000" stroke-width=".23"/>
<path d="M188.4 139.7h2.5l-2.5 2.5z" fill="#f2f0d8"/>
<path d="M188.4 139.7h2.5l-2.5 2.5z" fill="none" stroke="#bfbdba" stroke-width=".23"/>
<path d="M166.3 127.5l.5 .7h-1z" fill="#ffcc78"/>
<path d="M166.3 127.5l.5 .7h-1z" fill="none" stroke="#300" stroke-width=".23"/>
<g font-size="6.9" fill="#000080">
<text x="35.2" y="46.6">E-Link</text>
<text x="282.4" y="44.2">LEDs</text>
<text x="178" y="221.1">Debug Connector JTAG</text>
</g>
<g font-size="4.1" fill="#000080">
<text x="261.3" y="103.2">Power Good</text>
<text x="261.5" y="143.1">FPGA Configuration done</text>
</g>
<text font-size="3.2" fill="#000080" x="314.1" y="269.8">Front panel I/O</text>
<g font-size="2.8" fill="#800000">
<text x="74.3" y="45.9">GND_F</text>
<text x="137.6" y="47.6">ELINK_PHY_TX_P</text>
<text x="183.3" y="47.6">ELINK_TX_P</text>
<text x="335.7" y="50.2">USER_LED1</text>
<text x="23.4" y="59.6">ELINK_PHY_RX_N</text>
<text x="23.4" y="57.2">ELINK_PHY_CLK_N</text>
<text x="23.4" y="54.6">ELINK_PHY_TX_N</text>
<text x="88.1" y="59.6">ELINK_PHY_CLK_P</text>
<text x="88.1" y="57.1">ELINK_PHY_RX_P</text>
<text x="88.1" y="54.6">ELINK_PHY_TX_P</text>
<text x="137.6" y="55.2">ELINK_PHY_TX_N</text>
<text x="183.3" y="55.2">ELINK_TX_N</text>
<text x="284.9" y="57.8">USER_LED5</text>
<text x="284.9" y="55.2">USER_LED6</text>
<text x="384.7" y="58.3">GND_F</text>
<text x="23.3" y="62.2">Reset_N</text>
<text x="88.7" y="62.1">Reset_P</text>
<text x="251.9" y="61.8">USER_LEDS</text>
<text x="284.9" y="65.4">USER_LED2</text>
<text x="284.9" y="62.9">USER_LED3</text>
<text x="284.9" y="60.3">USER_LED4</text>
<text x="335.7" y="65.4">USER_LED2</text>
<text x="74.3" y="71.3">GND_F</text>
<text x="284.9" y="67.9">USER_LED1</text>
<text x="384.7" y="73.5">GND_F</text>
<text x="81.7" y="85.7">ELINK_TX_P</text>
<text x="81.7" y="88.3">ELINK_TX_N</text>
<text x="81.7" y="90.8">ELINK_RX_P</text>
<text x="81.7" y="93.3">ELINK_RX_N</text>
<text x="81.7" y="95.9">ELINK_CLK_P</text>
<text x="122.3" y="92.3">ELINK</text>
<text x="145.2" y="95.9">ELINK_PHY_RX_P</text>
<text x="190.9" y="95.9">ELINK_RX_P</text>
<text x="335.7" y="90.8">USER_LED3</text>
<text x="81.7" y="98.4">ELINK_CLK_N</text>
<text x="384.7" y="98.9">GND_F</text>
<text x="145.2" y="103.5">ELINK_PHY_RX_N</text>
<text x="190.9" y="103.5">ELINK_RX_N</text>
<text x="335.7" y="106">USER_LED4</text>
<text x="33.4" y="113.7">ELINK_RX_P</text>
<text x="145.2" y="113.7">ELINK_PHY_CLK_P</text>
<text x="190.9" y="113.7">ELINK_CLK_P</text>
<text x="253.5" y="108.6">+3.3V</text>
<text x="290.7" y="119.3">GND_F</text>
<text x="384.7" y="114.2">GND_F</text>
<text x="145.2" y="121.3">ELINK_PHY_CLK_N</text>
<text x="190.9" y="121.3">ELINK_CLK_N</text>
<text x="33.4" y="126.4">ELINK_RX_N</text>
<text x="335.7" y="128.9">USER_LED5</text>
<text x="33.4" y="136.5">ELINK_CLK_P</text>
<text x="384.7" y="137">GND_F</text>
<text x="33.4" y="149.2">ELINK_CLK_N</text>
<text x="100.3" y="148.8">Reset_P</text>
<text x="273.1" y="148.2">LED_DONE</text>
<text x="335.7" y="144.1">USER_LED6</text>
<text x="253.5" y="151.8">+3.3V</text>
<text x="384.7" y="152.3">GND_F</text>
<text x="33.4" y="161.9">ELINK_TX_P</text>
<text x="328.8" y="162.4">GND_F</text>
<text x="33.4" y="172.1">ELINK_TX_N</text>
<text x="100.3" y="168.9">Reset_N</text>
<text x="212.9" y="228">+3.3V</text>
<text x="170.6" y="242.2">JTAG</text>
<text x="250.1" y="253.9">GND_F</text>
</g>
<g font-size="2.8" fill="#000080">
<text x="163" y="46.4">R1</text>
<text x="79" y="50">J2</text>
<text x="163" y="54">R3</text>
<text x="353.5" y="54">200R</text>
<text x="353.5" y="48.9">R2</text>
<text x="353.5" y="64.1">R4</text>
<text x="76" y="67.5">615008140621</text>
<text x="353.5" y="69.2">200R</text>
<text x="353.5" y="89.5">R5</text>
<text x="170.6" y="94.6">R6</text>
<text x="353.5" y="94.6">200R</text>
<text x="170.6" y="102.2">R7</text>
<text x="353.5" y="104.8">R8</text>
<text x="170.6" y="112.4">R10</text>
<text x="282.4" y="109.9">R9</text>
<text x="353.5" y="109.9">200R</text>
<text x="52.5" y="118.7">R11</text>
<text x="282.4" y="114.9">200R</text>
<text x="170.6" y="120">R12</text>
<text x="353.5" y="127.6">R13</text>
<text x="353.5" y="132.7">200R</text>
<text x="52.5" y="141.6">R14</text>
<text x="353.5" y="142.9">R15</text>
<text x="115.5" y="147.5">R16</text>
<text x="353.5" y="148">200R</text>
<text x="267.1" y="153">R17</text>
<text x="317.9" y="153">R18</text>
<text x="137.4" y="157.2">R19</text>
<text x="267.1" y="158.1">330R</text>
<text x="317.9" y="158.1">200R</text>
<text x="115.5" y="167.6">R20</text>
<text x="223.9" y="230.5">J3</text>
<text x="187.1" y="235.1">JTAG</text>
<text x="223.9" y="253.4">98464-G61-14ULF</text>
</g>
<g font-size="2.8">
<text x="166.8" y="64.6">For Series</text>
<text x="166.8" y="67.7">Termination Tests.</text>
<text x="166.8" y="70.7">But first assemble</text>
<text x="166.8" y="73.8">with 0R resitors</text>
<text x="293.8" y="79.9">6,7mA per LED</text>
<text x="293.8" y="86">9mW heat</text>
<text x="293.8" y="89">dissipation in</text>
<text x="293.8" y="92.1">resistor</text>
<text x="166.8" y="130.7">For AC Coupling</text>
<text x="80.4" y="133.2">100R termination</text>
<text x="166.8" y="133.7">Tests.</text>
<text x="166.8" y="136.8">But first assemble</text>
<text x="166.8" y="139.8">with 0R resistors</text>
</g>
<g font-size="2.7" fill="#000080">
<text x="58.6" y="112.5">TP1</text>
<text x="58.6" y="117.3">TPAD6R</text>
<text x="264.3" y="119">LED3</text>
<text x="58.6" y="125.2">TP2</text>
<text x="58.6" y="130">TPAD6R</text>
<text x="58.6" y="135.4">TP3</text>
<text x="58.6" y="140.2">TPAD6R</text>
<text x="58.6" y="148.1">TP4</text>
<text x="58.6" y="152.9">TPAD6R</text>
<text x="58.6" y="160.8">TP5</text>
<text x="58.6" y="165.6">TPAD6R</text>
<text x="299.9" y="162.2">LED5</text>
<text x="58.6" y="170.9">TP6</text>
<text x="58.6" y="175.8">TPAD6R</text>
</g>
<g font-size="2.3">
<text x="36.9" y="10.9">1</text>
<text x="85.8" y="10.9">2</text>
<text x="135" y="10.9">3</text>
<text x="184.2" y="10.9">4</text>
<text x="233.4" y="10.9">5</text>
<text x="282.6" y="10.9">6</text>
<text x="331.9" y="10.9">7</text>
<text x="381" y="10.9">8</text>
<text x="14.9" y="43.6">A</text>
<text x="403.5" y="43.6">A</text>
<text x="68.2" y="48" transform="rotate(-90 68.2 48)">MH2</text>
<text x="368.1" y="50.3">2</text>
<text x="378.4" y="50.3">1</text>
<text x="57.9" y="54.7">2</text>
<text x="57.9" y="57.2">4</text>
<text x="57.9" y="59.8">6</text>
<text x="62.8" y="56">2</text>
<text x="62.8" y="58.5">4</text>
<text x="69.5" y="56.6" transform="rotate(-90 69.5 56.6)">MH2</text>
<text x="73.4" y="58.5">3</text>
<text x="73.7" y="56">1</text>
<text x="78.3" y="54.7">1</text>
<text x="78.3" y="57.2">3</text>
<text x="78.3" y="59.8">5</text>
<text x="57.9" y="62.3">8</text>
<text x="62.8" y="61">6</text>
<text x="62.8" y="63.6">8</text>
<text x="69.5" y="63.5" transform="rotate(-90 69.5 63.5)">MH1</text>
<text x="73.4" y="61">5</text>
<text x="73.4" y="63.6">7</text>
<text x="78.3" y="62.3">7</text>
<text x="368.1" y="65.5">4</text>
<text x="378.4" y="65.5">3</text>
<text x="68.2" y="71.8" transform="rotate(-90 68.2 71.8)">MH1</text>
<text x="368.1" y="90.9">2</text>
<text x="378.4" y="90.9">1</text>
<text x="368.1" y="106.2">4</text>
<text x="378.4" y="106.2">3</text>
<text x="56" y="113.8">1</text>
<text x="261.7" y="111.3">1</text>
<text x="276.8" y="111.3">2</text>
<text x="15" y="114.1">B</text>
<text x="403.6" y="114.1">B</text>
<text x="56" y="126.5">1</text>
<text x="368.1" y="129">2</text>
<text x="378.4" y="129">1</text>
<text x="56" y="136.7">1</text>
<text x="56" y="149.4">1</text>
<text x="368.1" y="144.3">4</text>
<text x="378.4" y="144.3">3</text>
<text x="297.3" y="154.4">1</text>
<text x="312.3" y="154.4">2</text>
<text x="56" y="162.1">1</text>
<text x="56" y="172.2">1</text>
<text x="14.9" y="184.6">C</text>
<text x="403.5" y="184.6">C</text>
<text x="219.2" y="233.2">B7</text>
<text x="238.7" y="233.2">A7</text>
<text x="219.2" y="238.3">B5</text>
<text x="219.2" y="235.7">B6</text>
<text x="225.7" y="239.5">B5</text>
<text x="225.7" y="237">B6</text>
<text x="225.7" y="234.4">B7</text>
<text x="232.2" y="239.5">A5</text>
<text x="232.2" y="237">A6</text>
<text x="232.2" y="234.4">A7</text>
<text x="238.7" y="238.3">A5</text>
<text x="238.7" y="235.7">A6</text>
<text x="219.2" y="245.9">B2</text>
<text x="219.2" y="243.3">B3</text>
<text x="219.2" y="240.8">B4</text>
<text x="225.7" y="244.6">B3</text>
<text x="225.7" y="242.1">B4</text>
<text x="232.2" y="244.6">A3</text>
<text x="232.2" y="242.1">A4</text>
<text x="238.7" y="245.9">A2</text>
<text x="238.7" y="243.3">A3</text>
<text x="238.7" y="240.8">A4</text>
<text x="219.5" y="248.4">B1</text>
<text x="225.7" y="249.7">B1</text>
<text x="225.7" y="247.1">B2</text>
<text x="232.2" y="247.1">A2</text>
<text x="232.5" y="249.7">A1</text>
<text x="238.7" y="248.4">A1</text>
<text x="14.9" y="255.1">D</text>
<text x="403.5" y="255.1">D</text>
<text x="314.1" y="266.2">Title</text>
<text x="314.1" y="273.8">Size</text>
<text x="326.8" y="273.8">Number</text>
<text x="377.6" y="273.8">Revision</text>
<text x="314.1" y="281.4">Date:</text>
<text x="315.4" y="277.6">A3</text>
<text x="325.5" y="281.4">10/13/2023</text>
<text x="364.9" y="281.4">Sheet 3of 10</text>
<text x="36.9" y="287.8">1</text>
<text x="85.8" y="287.8">2</text>
<text x="135" y="287.8">3</text>
<text x="184.2" y="287.8">4</text>
<text x="233.4" y="287.8">5</text>
<text x="282.6" y="287.8">6</text>
<text x="314.1" y="284">File:</text>
<text x="325.6" y="284">C:\Users\..\Front_Panel_IO.SchDoc</text>
<text x="331.9" y="287.8">7</text>
<text x="364.9" y="284">Drawn By: Felix Sebastian Nitz</text>
<text x="381" y="287.8">8</text>
</g>
<g font-size="2.3" fill="#000080">
<text x="370.2" y="44.4">LED1A</text>
<text x="162.9" y="51.6">0R</text>
<text x="163.1" y="59.2">0R</text>
<text x="370.2" y="59.6">LED1B</text>
<text x="370.2" y="55.6">WP934EB/2GD</text>
<text x="370.2" y="70.8">WP934EB/2GD</text>
<text x="370.2" y="85">LED2A</text>
<text x="170.4" y="99.7">0R</text>
<text x="370.2" y="96.2">WP934EB/2GD</text>
<text x="370.2" y="100.3">LED2B</text>
<text x="170.4" y="107.9">0R</text>
<text x="370.2" y="111.5">WP934EB/2GD</text>
<text x="170.3" y="117.7">0R</text>
<text x="52.7" y="122.7">100R</text>
<text x="170.8" y="125.4">0R</text>
<text x="370.2" y="123.1">LED4A</text>
<text x="370.2" y="134.3">WP934EB/2GD</text>
<text x="370.2" y="138.4">LED4B</text>
<text x="52.5" y="144.9">100R</text>
<text x="370.2" y="149.6">WP934EB/2GD</text>
<text x="116.8" y="153.2">0R</text>
<text x="146.9" y="151.1">Reset_In</text>
<text x="137.6" y="161.2">100R</text>
<text x="117.2" y="173.7">0R</text>
<text x="327.1" y="277">2</text>
<text x="378.1" y="278">v1.0</text>
</g>
<g font-size="2.3" fill="#003a70">
<text x="275.6" y="56.6">LED6</text>
<text x="275.6" y="59.1">LED5</text>
<text x="275.5" y="61.7">LED4</text>
<text x="275.7" y="64.2">LED3</text>
<text x="275.6" y="66.8">LED2</text>
<text x="275.8" y="69.3">LED1</text>
<text x="100.8" y="89.6">ELINK_TX_N</text>
<text x="100.8" y="87.1">ELINK_TX_P</text>
<text x="100.8" y="94.7">ELINK_RX_N</text>
<text x="100.8" y="92.2">ELINK_RX_P</text>
<text x="100.8" y="97.2">ELINK_CLK_P</text>
<text x="100.8" y="99.8">ELINK_CLK_N</text>
<text x="153.2" y="157.5">Reset_P</text>
<text x="153.2" y="162.6">Reset_N</text>
<text x="191.9" y="239.5">JTAG_TDI</text>
<text x="191" y="242">JTAG_TDO</text>
<text x="191" y="244.6">JTAG_TCK</text>
<text x="191" y="247.1">JTAG_TMS</text>
</g>
<text font-size="2.3" fill="#800000" x="169.7" y="160">Reset_In</text>
</svg>
